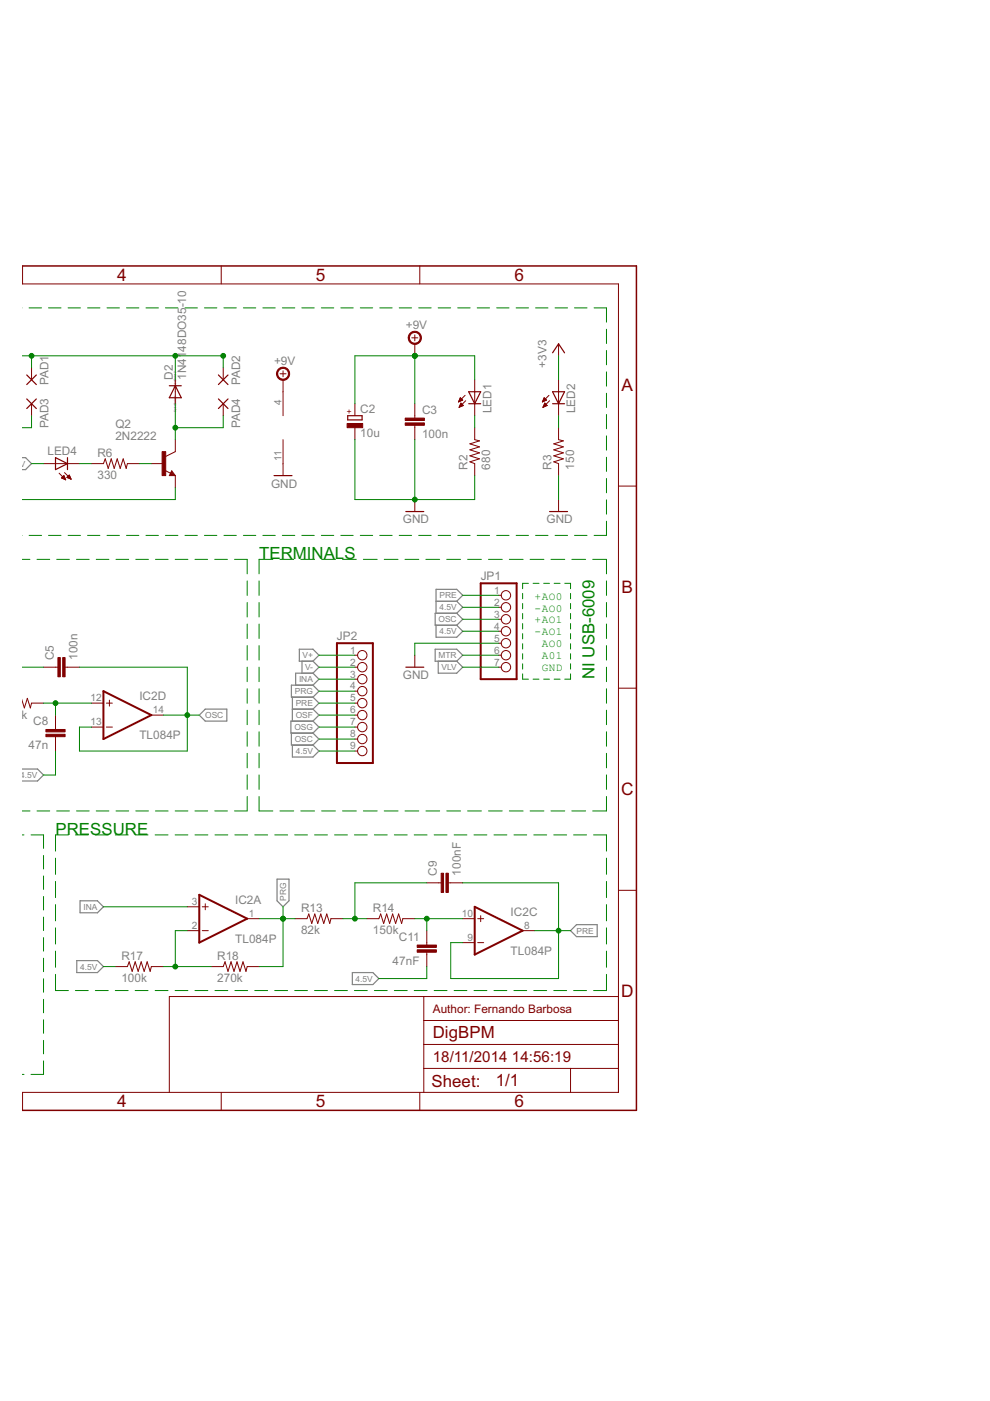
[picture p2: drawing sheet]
<svg xmlns="http://www.w3.org/2000/svg" width="210mm" height="297mm" viewBox="0 0 210 297" stroke-linecap="round" stroke-linejoin="round" font-family="sans-serif">
<g fill="none" stroke="#808080" stroke-width=".25">
<path d="M4.6 97h.8l1.3 1.3-1.3 1.3h-.8M63.5 137.6h2.9l1.2 1.3-1.2 1.3h-2.9zM92.3 137.6h4.5l1.3 1.3-1.3 1.3h-4.5zM92.5 127.5h4.3M92.5 132.6v2.5h4.3l1.3-1.3-1.3-1.2M96.8 127.5l1.3-1.3-1.3-1.3h-4.3v5.1M96.8 130l1.3 1.3-1.3 1.3M96.8 130h-4.5v2.6h4.5M96.8 127.5l1.3 1.3-1.3 1.2M43.5 150.3h4.6v2.6h-4.6l-1.3-1.3zM61.8 155.4v2.6h4.6M62 147.8v2.5"/>
<path d="M62 158v2.5h4.4l1.2-1.3-1.2-1.2M64 140.2v2.5M66.4 140.2l1.2 1.3-1.2 1.2M66.4 142.7h-3.7v2.6M66.4 155.4l1.2 1.3-1.2 1.3M66.4 147.8l1.2 1.3-1.2 1.2M66.4 150.3h-4.4v2.6M66.4 145.3h-4.6v2.5h4.6M66.4 145.3l1.2 1.2-1.2 1.3M66.4 142.7l1.2 1.3-1.2 1.3M66.4 152.9h-4.7v2.5h4.7M66.4 150.3l1.2 1.3-1.2 1.3"/>
<path d="M66.4 152.9l1.2 1.3-1.2 1.2M92.9 140.2v2.5h3.9l1.3-1.2-1.3-1.3M4.6 163h3.4l1.2 1.3-1.2 1.3h-3.4M17 191h3.7l1.2 1.3-1.2 1.2h-3.7zM58.7 186.4h2.6v4.6l-1.3 1.3-1.3-1.3zM121 197.3l1.2-1.3h4.4v2.6h-4.4zM16.3 203.7h4.4l1.2 1.2-1.2 1.3h-4.4zM74.7 206.2h4.4l1.2 1.3-1.2 1.2h-4.4z"/>
</g>
<g fill="none" stroke="#800000" stroke-width=".21">
<path d="M4.8 56.4v3.8M46.9 56.4v3.8M89 56.4v3.8M4.6 60.2h126.5v171.4h-126.5M6.7 78v2.5M47.3 78v2.5M59.4 79.2h1.2M60 78.6v1.3M87.3 71.6h1.3M87.9 71v1.3M87.9 72.9v2.5M118.4 72.9v2.5"/>
<path d="M6.7 85.6v2.5M9.2 98.3h7.6M19.4 98.3h2.5l.4-1 .6 2 .7-2 .6 2 .6-2 .7 2 .6-2 .7 2 .2-1h2.5M32.1 98.3h2.5M34.9 99.7l1.3 .6M36.4 99.8l.8 1h-1.3zM37.2 80.5v5.1M37.2 93.2v2.6l-2.1 1M47.3 85.6v2.5M60 80.5v7.6M60 93.2v7.6M75.2 85.6v2.5"/>
<path d="M75.2 90.7v2.5M87.9 85.6v3M87.9 90.2v3M97.3 85.1h.1M97.3 85h.4M97.4 84.9h.6M97.4 86.3h.1M97.4 84.8h.6M97.4 86.2h.3M97.5 86.1h.5M97.5 84.6h.4M97.5 84.5h.3"/>
<path d="M97.5 86h.7M97.6 84.4h.1M97.6 85.9h.5M97.6 84.3l.5 .5-.9 .4zM97.6 85.7h.4M97.7 85.6h.2M97.7 85.5h.1M98.2 86l-.5-.5-.4 .9M98.2 86l-.9 .4M98.6 83.8l-1.4 1.4M98.7 85l-1.4 1.4M100.6 80.5v7.6"/>
<path d="M100.6 90.7v2.5l1.1 .3-2.1 .6 2.1 .6-2.1 .7 2.1 .6-2.1 .6 2.1 .7-2.1 .6 1 .4v2.5M115 85.1h.2M115.1 85h.4M115.1 86.3h.1M115.1 84.9h.7M115.2 84.8h.6M115.2 86.2h.2M115.2 84.6h.5M115.2 86.1h.5M115.3 84.5h.3M115.3 86h.7M115.3 84.4h.2"/>
<path d="M115.3 85.9h.6M115.4 84.3l.5 .5-.9 .4zM115.4 85.7h.4M115.4 85.6h.3M115.5 85.5h.1M116 86l-.5-.5-.4 .9M116 86l-.9 .4M116.4 83.8l-1.4 1.4M116.5 85l-1.4 1.4M118.4 80.5v7.6M118.4 90.7v2.5l1 .3-2 .6 2 .6-2 .7 2 .6-2 .6 2 .7-2 .6 1 .4v2.5M12.5 100.3l1.4 1.4"/>
<path d="M13 101.3l.5-.5 .4 .9zM13.1 101.3h.6M13.2 101.4h.6M13.2 101.2h.5M13.3 101h.3M13.4 100.9h.2M13.5 101.5h.3M13.7 100.2l1.4 1.4M13.8 101.7h.1M14.2 101.2h.7M14.3 101h.5M14.4 101.3h.5"/>
<path d="M14.5 100.9h.3M14.6 100.8h.1M14.6 101.4h.4M14.7 100.7l.4 .9-.9-.4zM14.9 101.5h.1M37.2 100.8v2.6M87.9 105.9v2.6M118.4 105.9v2.6M131.1 103.1h3.8M75.2 138.9h.6M87.9 138.9v2.6M105.7 126.2h.6"/>
<path d="M105.7 128.8h.6M105.7 131.3h.6M105.7 133.8h.6M105.7 136.4h.6M105.7 138.9h.6M4.6 148.4l.6 1.7 .6-2 .6 2 .3-1h2.5M9.2 141.5h3.1M11.8 151.6v3.1M11.8 156.2v3M13.8 141.5h3M19.4 149.1h2.5M19.4 154.2h2.5"/>
<path d="M22.6 149.1h1.2M22.6 154.2h1.2M23.2 148.4v1.3M32.1 151.6h2.5M75.2 141.5h.6M75.2 149.1h.6M75.2 154.2h.6M75.2 151.6h.6M75.2 144h.6M75.2 146.5h.6M75.2 156.7h.6M75.2 159.2h.6"/>
<path d="M105.7 141.5h.6M131.1 145.9h3.8M39.7 192.3h2.5M39.7 197.3h2.5M42.9 192.3h1.3M42.9 197.3h1.3M43.5 191.6v1.3M52.4 194.8h2.5M62.5 194.8h2.6l.4-1 .6 2 .6-2 .7 2 .6-2 .6 2 .7-2 .6 2 .3-1h2.5M77.8 194.8h2.5l.4-1 .6 2 .7-2 .6 2 .6-2 .7 2 .6-2 .7 2 .2-1h2.5M90.5 197.3v3.1M90.5 187.2h3"/>
<path d="M95.1 187.2h3M98.1 194.8h2.5M98.1 199.9h2.5M101.3 194.8h1.3M101.3 199.9h1.3M101.9 194.1v1.3M110.8 197.3h2.5M131.1 188.8h3.8M24.5 204.9h2.5l.4-1 .6 2.1 .7-2.1 .6 2.1 .6-2.1 .7 2.1 .6-2.1 .6 2.1 .3-1.1h2.5M44.8 204.9h2.5l.4-1 .6 2.1 .7-2.1 .6 2.1 .6-2.1 .7 2.1 .6-2.1 .7 2.1 .2-1.1h2.5M89.9 211.3v20.3M89.9 216.4h41.2"/>
<path d="M90.5 201.9v3M131.1 211.3h-95.2v20.3M4.8 231.6v3.8M46.9 231.6v3.8M89 231.6v3.8M89.9 226.5h41.2M89.9 221.4h41.2M121 226.5v5.1"/>
<circle cx="76.8" cy="138.9" r=".99"/>
<circle cx="107.3" cy="128.8" r=".99"/>
<circle cx="107.3" cy="131.3" r=".99"/>
<circle cx="107.3" cy="133.8" r=".99"/>
<circle cx="107.3" cy="136.4" r=".99"/>
<circle cx="107.3" cy="138.9" r=".99"/>
<circle cx="107.3" cy="126.2" r=".99"/>
<circle cx="76.8" cy="156.7" r=".99"/>
<circle cx="76.8" cy="159.2" r=".99"/>
<circle cx="76.8" cy="151.6" r=".99"/>
<circle cx="76.8" cy="149.1" r=".99"/>
<circle cx="76.8" cy="154.2" r=".99"/>
<circle cx="76.8" cy="141.5" r=".99"/>
<circle cx="76.8" cy="144" r=".99"/>
<circle cx="76.8" cy="146.5" r=".99"/>
<circle cx="107.3" cy="141.5" r=".99"/>
</g>
<path d="M4.6 56.4h130.3v179h-130.3" fill="none" stroke="#800000" stroke-width=".32"/>
<g fill="#800000" stroke="#800000" stroke-width=".21">
<path d="M88.5 201.4h4v.5h-4z"/>
<path d="M88.5 200.4h4v.5h-4z"/>
<path d="M94.6 185.1h.5v4.1h-.5z"/>
<path d="M93.5 185.1h.5v4.1h-.5z"/>
<path d="M9.7 155.7h4.1v.5h-4.1z"/>
<path d="M9.7 154.7h4.1v.5h-4.1z"/>
<path d="M13.3 139.4h.5v4.1h-.5z"/>
<path d="M12.3 139.4h.5v4.1h-.5z"/>
<path d="M85.9 89.7h4.1v.5h-4.1z"/>
<path d="M85.9 88.6h4.1v.6h-4.1z"/>
<path d="M73.6 89.8h3.3v.9h-3.3z"/>
<path d="M34.4 95.8h.7v5h-.7z"/>
</g>
<path d="M71.4 136.4h7.7v25.4h-7.7zM101.9 123.7h7.6v20.3h-7.6zM21.9 146.5l10.2 5.1-10.2 5.1zM42.2 189.7l10.2 5.1-10.2 5.1zM100.6 192.3l10.2 5-10.2 5.1z" fill="none" stroke="#800000" stroke-width=".42"/>
<g fill="none" stroke="#800000" stroke-width=".25">
<path d="M5.7 79.5l2 2M7.7 79.5l-2 2M46.3 79.5l2 2M48.3 79.5l-2 2M117.2 74.8l1.2-1.9 1.3 1.9M5.7 84.6l2 2M7.7 84.6l-2 2M11.8 97l2.5 1.3-2.5 1.3zM14.3 97v2.6M35.9 81.8h2.5M37.2 81.8l1.2 2.5h-2.5zM46.3 84.6l2 2"/>
<path d="M48.3 84.6l-2 2M73.7 88.1h3.1v.9h-3.1zM99.4 83.1h2.5l-1.3 2.5zM99.4 85.6h2.5M117.2 85.6h2.5M117.2 83.1h2.5l-1.3 2.5zM36.4 100.3l.1 .3h-.3l.2-.5 .5 .6h-.7M58.1 100.8h3.8M86 108.5h3.9M116.5 108.5h3.8M86 141.5h3.9"/>
</g>
<g fill="#800000" stroke="#800000" stroke-width=".21">
<path d="M59 78.3a1.4 1.4 0 0 1 2.2 .2 1.4 1.4 0 0 1-.8 2.1 1.4 1.4 0 0 1-1.8-1.4h.3a1.15 1.15 0 0 1 1.6-1 1.15 1.15 0 0 1 .3 1.9 1.15 1.15 0 0 1-1.9-.6v-.3h-.3z" fill-rule="evenodd"/>
<path d="M86.9 70.7a1.4 1.4 0 0 1 2.3 .2 1.4 1.4 0 0 1-.9 2.1 1.4 1.4 0 0 1-1.7-1.4h.2a1.15 1.15 0 0 1 1.6-1.1 1.15 1.15 0 0 1 .3 2 1.15 1.15 0 0 1-1.9-.6v-.3h-.2z" fill-rule="evenodd"/>
</g>
<g fill="none" stroke="#008000" stroke-width=".21">
<path d="M4.6 75.4h42.7v2.6M4.6 65.3h.1M6.2 65.3h2.6M6.7 75.4v2.6M10.3 65.3h2.6M14.4 65.3h2.7M18.6 65.3h2.6M22.7 65.3h2.6M26.8 65.3h2.6M30.9 65.3h2.7M35.1 65.3h2.6M37.2 75.4v5.1"/>
<path d="M39.2 65.3h2.6M43.3 65.3h2.7M47.5 65.3h2.6M51.6 65.3h2.6M55.7 65.3h2.7M59.9 65.3h2.6M64 65.3h2.6M68.1 65.3h2.7M72.3 65.3h2.6M76.4 65.3h2.6M80.5 65.3h2.6M84.6 65.3h2.7"/>
<path d="M87.9 75.4v10.2M88.8 65.3h2.6M92.9 65.3h2.6M97 65.3h2.7M101.2 65.3h2.6M105.3 65.3h2.6M109.4 65.3h2.7M113.6 65.3h2.6M117.7 65.3h2.6M118.4 75.4v5.1M121.8 65.3h2.7M126 65.3h2.6v3"/>
<path d="M128.6 69.8v3M128.6 74.3v3M128.6 78.8v3.1M6.7 98.3h2.5M6.7 88.1v2.6h-2.1M16.8 98.3h2.6M29.5 98.3h2.6M37.2 85.6v7.6M47.3 88.1v2.6h-10.1M75.2 93.2v12.7h25.4v-5.1M87.9 93.2v12.7M100.6 80.5v-5.1h-25.4v10.2"/>
<path d="M100.6 88.1v2.6M118.4 88.1v2.6M128.6 83.4v3M128.6 87.9v3M128.6 92.4v3M128.6 96.9v3M4.6 113.5h.1M4.6 118.6h1.7M6.2 113.5h2.6M7.9 118.6h2.6M10.3 113.5h2.6M12 118.6h2.7"/>
<path d="M14.4 113.5h2.7M16.2 118.6h2.7M18.6 113.5h2.6M20.4 118.6h2.7M22.7 113.5h2.6M24.6 118.6h2.7M26.8 113.5h2.6M28.8 118.6h2.7M30.9 113.5h2.7M33 118.6h2.6M35.1 113.5h2.6M37.1 118.6h2.7"/>
<path d="M37.2 103.4v2.5h-32.6M39.2 113.5h2.6M41.3 118.6h2.7M43.3 113.5h2.7M45.5 118.6h2.7M47.5 113.5h2.6M49.7 118.6h2.7v3.1M51.6 113.5h2.6M55.7 113.5h2.7M57.8 118.6h-2.9v3.1M59.4 118.6h2.9M59.9 113.5h2.6"/>
<path d="M63.8 118.6h2.9M64 113.5h2.6M68.1 113.5h2.7M68.2 118.6h2.9M72.3 113.5h2.6M72.6 118.6h2.9M76.4 113.5h2.6M77 118.6h3M80.5 113.5h2.6M81.5 118.6h2.9M84.6 113.5h2.7M85.9 118.6h2.9"/>
<path d="M88.8 113.5h2.6M90.3 118.6h2.9M92.9 113.5h2.6M94.7 118.6h2.9M97 113.5h2.7M99.1 118.6h3M101.2 113.5h2.6M103.6 118.6h2.9M105.3 113.5h2.6M108 118.6h2.9M109.4 113.5h2.7M112.4 118.6h2.9"/>
<path d="M113.6 113.5h2.6M116.8 118.6h2.9M117.7 113.5h2.6M118.4 100.8v5.1M121.2 118.6h3M121.8 113.5h2.7M125.7 118.6h2.9v3.1M128.6 110.5v3h-2.6M128.6 101.5v3M128.6 106v3M52.4 123.2v3M52.4 127.7v3.1"/>
<path d="M52.4 132.3v3.1M52.4 136.9v3.1M54.9 123.2v3M54.9 127.7v3.1M54.9 132.3v3.1M54.9 136.9v3.1M67.6 138.9h7.6M98.1 138.9h7.6M98.1 126.2h7.6M98.1 131.3h7.6M98.1 128.8h7.6M98.1 133.8h7.6"/>
<path d="M105.7 136.4h-17.8v2.5M110.8 125.8v1.2M110.8 128v1.1M110.8 130.1v1.1M110.8 132.2v1.1M110.8 134.3v1.2M110.8 136.5v1.1M110.8 138.6v1.1M112 123.7h-1.2v1.1M113 123.7h1.3M115.3 123.7h1.2M117.5 123.7h1.2"/>
<path d="M119.7 123.7h1.3v1.1M121 125.8v1.2M121 128v1.1M121 130.1v1.1M121 132.2v1.1M121 134.3v1.2M121 136.5v1.1M121 138.6v1.1M128.6 123.2v3M128.6 127.7v3.1M128.6 132.3v3.1M128.6 136.9v3.1"/>
<path d="M4.6 141.5h4.6M9.2 149.1h10.2M11.8 149.1v2.5M11.8 159.2v5.1h-2.6M16.8 141.5h22.9v17.7h-22.9v-5h2.6M34.6 151.6h7.6M52.4 141.5v3M52.4 146v3.1M52.4 150.6v3M52.4 155.2v3M52.4 159.7v3.1M54.9 141.5v3"/>
<path d="M54.9 146v3.1M54.9 150.6v3M54.9 155.2v3M54.9 159.7v3.1M67.6 141.5h7.6M67.6 149.1h7.6M67.6 144h7.6M67.6 146.5h7.6M67.6 154.2h7.6M67.6 159.2h7.6M67.6 151.6h7.6M67.6 156.7h7.6"/>
<path d="M98.1 141.5h7.6M110.8 142.9v1.1h1.2M110.8 140.7v1.2M113 144h1.3M115.3 144h1.2M117.5 144h1.2M121 142.9v1.1h-1.3M121 140.7v1.2M128.6 141.5v3M128.6 146v3.1M128.6 150.6v3M128.6 155.2v3"/>
<path d="M128.6 159.7v3.1M4.6 177h.5M4.6 171.9h1.7M6.6 177h2.6v2.9M7.9 171.9h2.6M12 171.9h2.7M14.5 177h-2.7v3.4M16 177h2.7M16.2 171.9h2.7M20.2 177h2.7M20.4 171.9h2.7M24.4 177h2.8"/>
<path d="M24.6 171.9h2.7M28.7 177h2.7M28.8 171.9h2.7M32.9 177h2.7M33 171.9h2.6M37.1 177h2.7M37.1 171.9h2.7M41.3 177h2.8M41.3 171.9h2.7M45.5 171.9h2.7M45.6 177h2.7M49.8 177h2.7"/>
<path d="M52.4 164.3v3.1M52.4 168.9v3h-2.7M54 177h2.7M54.9 168.9v3h2.9M54.9 164.3v3.1M58.3 177h2.7M59.4 171.9h2.9M62.5 177h2.7M63.8 171.9h2.9M66.7 177h2.7M68.2 171.9h2.9M70.9 177h2.8"/>
<path d="M72.6 171.9h2.9M75.1 177h2.8M77 171.9h3M79.4 177h2.7M81.5 171.9h2.9M83.6 177h2.7M85.9 171.9h2.9M87.8 177h2.8M90.3 171.9h2.9M92.1 177h2.7M94.7 171.9h2.9M96.3 177h2.7"/>
<path d="M99.1 171.9h3M100.5 177h2.7M103.6 171.9h2.9M104.7 177h2.8M108 171.9h2.9M109 177h2.7M112.4 171.9h2.9M113.2 177h2.7M116.8 171.9h2.9M117.4 177h2.7M121.2 171.9h3M121.6 177h2.8"/>
<path d="M125.9 177h2.7v3.4M128.6 164.3v3.1M128.6 168.9v3h-2.9M9.2 181.4v2.8M9.2 185.7v2.9M9.2 190.1v2.8M9.2 194.4v2.9M9.2 198.8v2.9M11.8 181.9v3.5M11.8 186.9v3.4M11.8 191.8v3.4M11.8 196.7v3.5"/>
<path d="M21.9 192.3h17.8M39.7 197.3h-2.5v7.6M54.9 194.8h7.6M60 192.3v12.6h-5.1M72.7 194.8h5.1M87.9 194.8h10.2M90.5 187.2h-15.3v7.6M90.5 194.8v2.5M98.1 187.2h20.3v20.3h-22.8v-7.6h2.5M113.3 197.3h7.7M128.6 181.9v3.5M128.6 186.9v3.4"/>
<path d="M128.6 191.8v3.4M128.6 196.7v3.5M9.2 203.2v2.8M9.2 207.5v2.9M9.2 211.9v2.8M9.2 216.2v2.9M11.8 201.7v3.4M11.8 206.6v3.4h2.7M16 210h2.7M20.2 210h2.7M21.9 204.9h2.6M24.4 210h2.8"/>
<path d="M28.7 210h2.7M32.9 210h2.7M34.6 204.9h10.2M37.1 210h2.7M41.3 210h2.8M45.6 210h2.7M49.8 210h2.7M54 210h2.7M58.3 210h2.7M62.5 210h2.7M66.7 210h2.7M70.9 210h2.8"/>
<path d="M75.1 210h2.8M79.4 210h2.7M83.6 210h2.7M87.8 210h2.8M90.5 204.9v2.6h-10.2M92.1 210h2.7M96.3 210h2.7M100.5 210h2.7M104.7 210h2.8M109 210h2.7M113.2 210h2.7M117.4 210h2.7"/>
<path d="M121.6 210h2.8M128.6 201.7v3.4M128.6 206.6v3.4h-2.7M4.6 227.8h.5M9.2 220.6v2.8M9.2 224.9v2.9h-2.6"/>
</g>
<g fill="#008000" stroke="#008000" stroke-width=".21">
<circle cx="87.9" cy="105.9" r=".51"/>
<circle cx="75.2" cy="194.8" r=".51"/>
<circle cx="118.4" cy="197.3" r=".51"/>
<circle cx="90.5" cy="194.8" r=".51"/>
<circle cx="60" cy="194.8" r=".51"/>
<circle cx="37.2" cy="204.9" r=".51"/>
<circle cx="39.7" cy="151.6" r=".51"/>
<circle cx="11.8" cy="149.1" r=".51"/>
<circle cx="87.9" cy="75.4" r=".51"/>
<circle cx="6.7" cy="75.4" r=".51"/>
<circle cx="37.2" cy="75.4" r=".51"/>
<circle cx="47.3" cy="75.4" r=".51"/>
<circle cx="37.2" cy="90.7" r=".51"/>
</g>
<g font-size="4.1" fill="#800000">
<text x="24.8" y="59.6">4</text>
<text x="66.9" y="59.6">5</text>
<text x="109.1" y="59.6">6</text>
<text x="131.8" y="82.9">A</text>
<text x="131.8" y="125.8">B</text>
<text x="131.7" y="168.6">C</text>
<text x="131.7" y="211.5">D</text>
<text x="24.8" y="234.8">4</text>
<text x="66.9" y="234.8">5</text>
<text x="109.1" y="234.8">6</text>
</g>
<g font-size="4" fill="#008000">
<text x="54.9" y="118.6">TERMINALS</text>
<text x="126" y="144" transform="rotate(-90 126 144)">NI USB-6009</text>
<text x="11.8" y="177">PRESSURE</text>
</g>
<g font-size="4" fill="#800000">
<text x="91.8" y="220.2">DigBPM</text>
<text x="91.5" y="230.5">Sheet:</text>
<text x="105.1" y="230.3">1/1</text>
</g>
<g font-size="3.6" fill="#800000">
<text x="91.8" y="225.3">18/11/2014</text>
<text x="108.5" y="225.3">14:56:19</text>
</g>
<g font-size="2.8" fill="#808080">
<text x="39.5" y="65.2" transform="rotate(-90 39.5 65.2)">-10</text>
<text x="86" y="69.7">+9V</text>
<text x="58.1" y="77.3">+9V</text>
<text x="115.9" y="78" transform="rotate(-90 115.9 78)">+3V3</text>
<text x="10.3" y="81.7" transform="rotate(-90 10.3 81.7)">PAD1</text>
<text x="36.7" y="80.5" transform="rotate(-90 36.7 80.5)">D2</text>
<text x="39.5" y="80.5" transform="rotate(-90 39.5 80.5)">1N4148DO35</text>
<text x="51" y="81.7" transform="rotate(-90 51 81.7)">PAD2</text>
<text x="76.4" y="87.7">C2</text>
<text x="89.5" y="87.8">C3</text>
<text x="104.2" y="87.6" transform="rotate(-90 104.2 87.6)">LED1</text>
<text x="122" y="87.6" transform="rotate(-90 122 87.6)">LED2</text>
<text x="10.3" y="90.8" transform="rotate(-90 10.3 90.8)">PAD3</text>
<text x="24.5" y="93.2">2N2222</text>
<text x="24.5" y="90.7">Q2</text>
<text x="51" y="90.8" transform="rotate(-90 51 90.8)">PAD4</text>
<text x="76.4" y="92.7">10u</text>
<text x="89.5" y="92.8">100n</text>
<text x="10.1" y="96.5">LED4</text>
<text x="20.7" y="101.6">330</text>
<text x="20.7" y="96.8">R6</text>
<text x="99.2" y="99.6" transform="rotate(-90 99.2 99.6)">R2</text>
<text x="104" y="99.6" transform="rotate(-90 104 99.6)">680</text>
<text x="116.9" y="99.6" transform="rotate(-90 116.9 99.6)">R3</text>
<text x="121.7" y="99.6" transform="rotate(-90 121.7 99.6)">150</text>
<text x="57.5" y="103.4">GND</text>
<text x="85.4" y="111">GND</text>
<text x="115.9" y="111">GND</text>
<text x="101.9" y="123">JP1</text>
<text x="71.4" y="135.7">JP2</text>
<text x="11.4" y="139.9" transform="rotate(-90 11.4 139.9)">C5</text>
<text x="16.5" y="139.9" transform="rotate(-90 16.5 139.9)">100n</text>
<text x="85.4" y="144">GND</text>
<text x="29.5" y="148.4">IC2D</text>
<text x=".3" y="152.4">150k</text>
<text x="7" y="153.8">C8</text>
<text x="6.1" y="158.9">47n</text>
<text x="29.5" y="156.7">TL084P</text>
<text x="92.7" y="185.6" transform="rotate(-90 92.7 185.6)">C9</text>
<text x="97.7" y="185.6" transform="rotate(-90 97.7 185.6)">100nF</text>
<text x="49.9" y="191.6">IC2A</text>
<text x="63.8" y="193.3">R13</text>
<text x="79.1" y="193.3">R14</text>
<text x="108.3" y="194.2">IC2C</text>
<text x="25.7" y="203.4">R17</text>
<text x="46" y="203.4">R18</text>
<text x="49.9" y="199.9">TL084P</text>
<text x="63.8" y="198.1">82k</text>
<text x="79.1" y="198.1">150k</text>
<text x="84.6" y="199.5">C11</text>
<text x="108.3" y="202.4">TL084P</text>
<text x="25.7" y="208.2">100k</text>
<text x="46" y="208.2">270k</text>
<text x="83.3" y="204.6">47nF</text>
</g>
<text font-size="2.8" fill="#800000" x="91.8" y="214.8">Author: Fernando Barbosa</text>
<g font-size="2.6" fill="#008000">
<text x="113.3" y="127.1">+AO0</text>
<text x="113.3" y="129.7">-AO0</text>
<text x="113.3" y="132.2">+AO1</text>
<text x="113.3" y="134.7">-AO1</text>
<text x="114.9" y="137.3">AO0</text>
<text x="114.9" y="139.8">A01</text>
<text x="114.9" y="142.3">GND</text>
</g>
<g font-size="2.4" fill="#808080">
<text x="59.7" y="85.8" transform="rotate(-90 59.7 85.8)">4</text>
<text x="59.7" y="97.7" transform="rotate(-90 59.7 97.7)">11</text>
<text x="104.7" y="125.9">1</text>
<text x="104.7" y="128.4">2</text>
<text x="104.7" y="130.9">3</text>
<text x="104.7" y="133.5">4</text>
<text x="104.7" y="136">5</text>
<text x="74.3" y="138.6">1</text>
<text x="74.3" y="141.1">2</text>
<text x="74.3" y="143.6">3</text>
<text x="104.7" y="138.6">6</text>
<text x="104.7" y="141.1">7</text>
<text x="19.2" y="148.7">12</text>
<text x="74.3" y="146.2">4</text>
<text x="74.3" y="148.7">5</text>
<text x="19.2" y="153.8">13</text>
<text x="32.4" y="151.3">14</text>
<text x="74.3" y="151.3">6</text>
<text x="74.3" y="153.8">7</text>
<text x="74.3" y="156.3">8</text>
<text x="74.3" y="158.9">9</text>
<text x="40.7" y="191.9">3</text>
<text x="40.7" y="197">2</text>
<text x="52.8" y="194.4">1</text>
<text x="97.9" y="194.4">10</text>
<text x="111.2" y="197">8</text>
<text x="99.1" y="199.5">9</text>
</g>
<text font-size="2" fill="#800000" x="74.7" y="87.7" transform="rotate(-90 74.7 87.7)">+</text>
<g font-size="2" fill="#808080">
<text x="2.2" y="98.9">VLV</text>
<text x="93" y="131.9">OSC</text>
<text x="93.2" y="126.9">PRE</text>
<text x="93.2" y="129.4">4.5V</text>
<text x="93.2" y="134.5">4.5V</text>
<text x="64.1" y="139.6">V+</text>
<text x="64.7" y="142.1">V-</text>
<text x="93" y="139.6">MTR</text>
<text x="93.6" y="142.1">VLV</text>
<text x="62.5" y="147.2">PRG</text>
<text x="62.7" y="149.7">PRE</text>
<text x="63.4" y="144.6">INA</text>
<text x="43.5" y="152.3">OSC</text>
<text x="62.4" y="154.8">OSG</text>
<text x="62.7" y="152.3">OSF</text>
<text x="62.5" y="157.3">OSC</text>
<text x="62.7" y="159.9">4.5V</text>
<text x="4.3" y="164.9">4.5V</text>
<text x="60.7" y="191" transform="rotate(-90 60.7 191)">PRG</text>
<text x="17.7" y="192.9">INA</text>
<text x="122.2" y="198">PRE</text>
<text x="17" y="205.6">4.5V</text>
<text x="75.4" y="208.1">4.5V</text>
</g>
<g font-size=".7" fill="#800080">
<text x="37.4" y="82.2" transform="rotate(-90 37.4 82.2)">SpiceOrder 2</text>
<text x="37.4" y="87.3" transform="rotate(-90 37.4 87.3)">SpiceOrder</text>
<text x="37.4" y="84.2" transform="rotate(-90 37.4 84.2)">1</text>
</g>
</svg>
